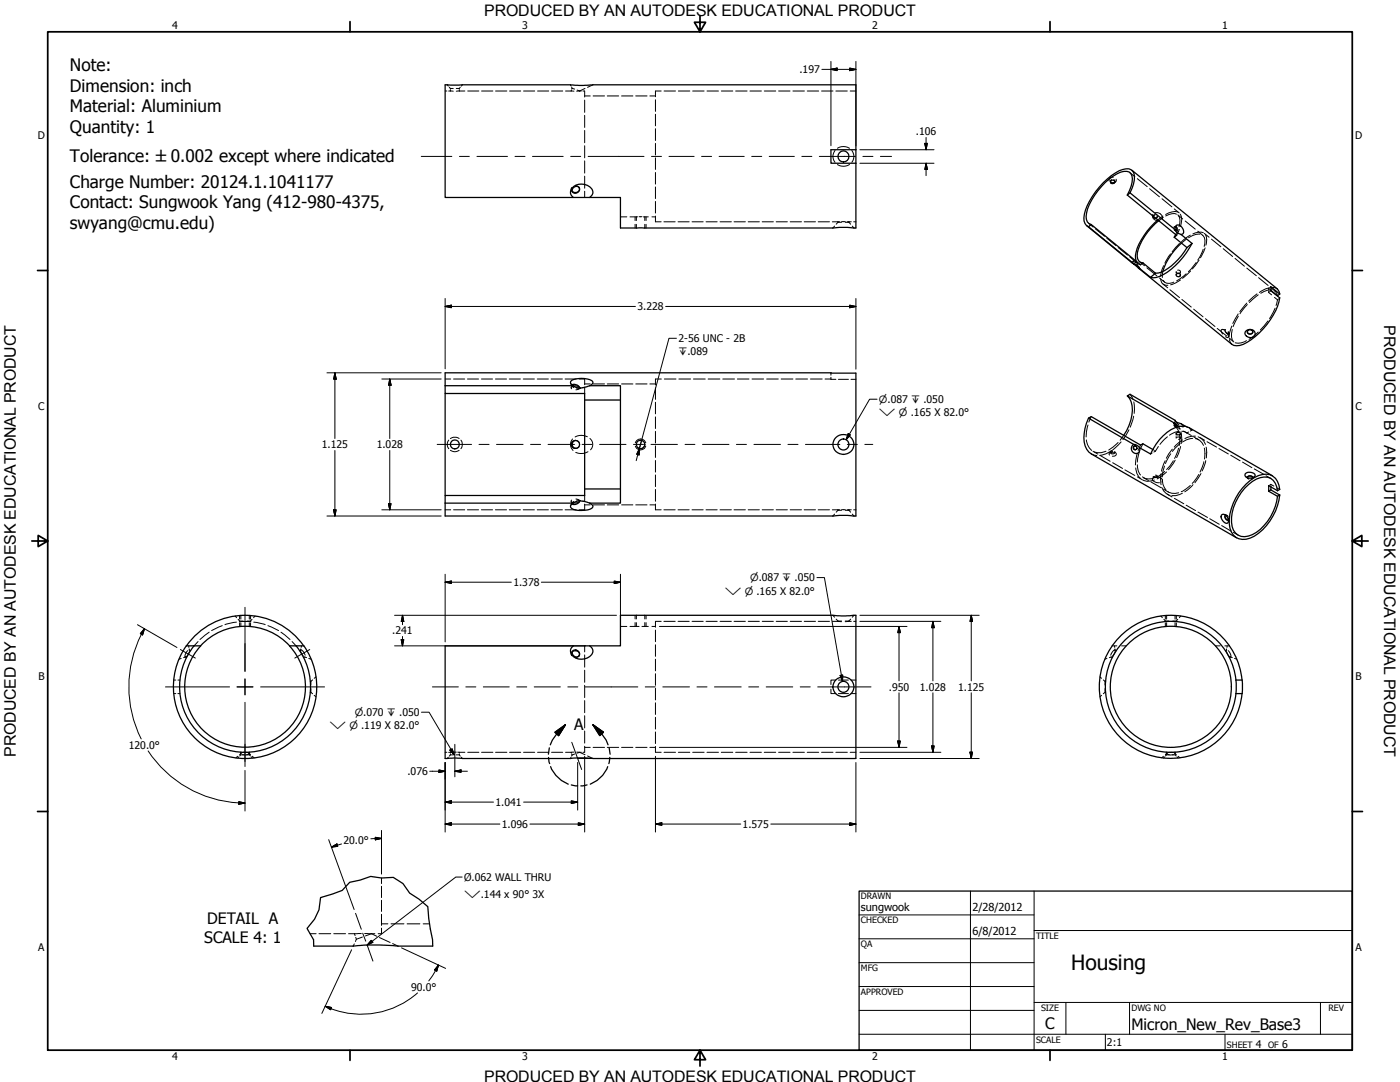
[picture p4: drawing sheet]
<svg xmlns="http://www.w3.org/2000/svg" width="559mm" height="432mm" viewBox="0 0 559 432" stroke-linecap="round" stroke-linejoin="round" font-family="sans-serif">
<!-- layer: Hidden (ANSI) -->
<g fill="none" stroke="#000" stroke-width=".51">
<path d="M341.6 59.8h-9.9v5.4h9.9M228.6 75.2a1.49 1.49 0 0 1 1.4-.8 1.49 1.49 0 0 1 1.3 .9 1.52 1.52 0 0 1-1.2 1.7 1.52 1.52 0 0 1-1.8-1.1zM228.8 78.8h-51.1v-45h50.1l3.4 .3 5.3-.3h105.1v57.2l-3.4-.3-5.7 .3h-84.9v-12.2h-12.2M228.8 78.8a2.8 2.8 0 0 1-1-2.8 2.8 2.8 0 0 1 2.1-2.1 4.8 4.8 0 0 1 6.8 2.8l-.3 1-1 1.1M228.8 78.8h6.6M231.1 74.8a1.62 1.62 0 0 1-.6 2 1.62 1.62 0 0 1-2.1-.3M443.2 72.5a1 1 0 0 0 1.8 0M450 77.9a12.3 12.3 0 0 0 1.8-7.7 2.46 2.46 0 0 0-3.2-1.8 21.2 21.2 0 0 0-11.7 9.6 13.9 13.9 0 0 0-3.3 9.6l.4 1 1.5 1M450 77.9l19.6 16-.9 .8M451 77a9.2 9.2 0 0 0 1.2-8.6 3.3 3.3 0 0 0-4-.8 28.3 28.3 0 0 0-14.9 16.2 6.2 6.2 0 0 0 .3 6.2l.9 .5M451 77l18.1 14.7M451 77l-1 .9"/>
<path d="M451.8 67.9l58 47.4 1 2M433.7 90l17.8 14.6M434.5 90.5l1-.9 19.7 16.1 1-.8M434.5 90.5l18 14.7M460.3 86.3a.79 .79 0 0 0 1 .8l-.9-.7M462.2 87.8a26.5 26.5 0 0 0-9 14.2l.3 2.3M462.5 88.1a24.8 24.8 0 0 0-8.5 12.8 2.99 2.99 0 0 0 2.2 4M468.7 94.7l5.1 4.1M469.1 91.7a1.43 1.43 0 0 1 .8-2 1.43 1.43 0 0 1 1.8 1l.6 1a1.24 1.24 0 0 1-.9 1.9M469.1 91.7a2.7 2.7 0 0 0 2.3 1.9M469.1 90.6l.4-.2a1.02 1.02 0 0 1 0 1.6l-.4-.1M469.2 90.5l.6 .9-.5 .6"/>
<path d="M469.3 93.6l-.6 1.1M471.4 93.6l4.4 3.6M471.6 97a25.6 25.6 0 0 0-7.5 11.3M473.8 98.8a24.7 24.7 0 0 1-10.4 9.8l-2.2 .4M475.8 97.2a27.3 27.3 0 0 1-14.3 13.5h-2.3M475.8 97.2l-2 1.6M451.5 104.6h.1a5.9 5.9 0 0 1 3.4 2.7zM454.3 106.9l37.4 30.5a5.4 5.4 0 0 0 6-.7 29 29 0 0 0 13.1-17.8l-3.6-2.9v-1.6l3.6 2.9M454.9 107.1l4.3 3.6M456.2 104.9l5 4.1M461.2 109l-2 1.7M470 109.1h.7"/>
<path d="M507.2 115.9l2.7 2.1 .9-.7M497.5 132a1.92 1.92 0 0 1 2.7-.3 1.92 1.92 0 0 1 .2 2.7 2.16 2.16 0 0 1-2.3 .1 2.16 2.16 0 0 1-1.1-2zM497.8 132.5a1.16 1.16 0 0 0 1.2 .8 1.16 1.16 0 0 0 1.1-.8M177.7 153.9v-5.1l163.9 .1v57l-3.4-.2-5.4 .2h-155.1v-5.1M177.7 153.9v3.1h55.7v40.7h-55.7v3.1M177.7 157v40.7M177.7 153.9h51.1M228.3 153.7a2.16 2.16 0 0 1 3 1.1v-.1a1.69 1.69 0 0 0-2.4-.6M228.8 153.9l-1-.7v-.9a7.7 7.7 0 0 1 7.6-.8l1 .6 .3 .5-.5 .9-.8 .4M228.8 153.9a6.3 6.3 0 0 0 6.6 0M233.4 159.6h14.2M235.4 153.9h12.2v46.9h-12.2"/>
<path d="M450 158a9.6 9.6 0 0 1 1.4 9.7l-1.7 4.1-1.2 1.9M229.7 175.8a1.6 1.6 0 0 0-1.4 1.6 1.6 1.6 0 0 0 1.4 1.5M333.7 174.6a4.1 4.1 0 0 1 5.7-.4 4.1 4.1 0 0 1 .5 5.6 4.1 4.1 0 0 1-5.6 .9 3.8 3.8 0 0 1-.6-6.1zM434.5 166.9l1-.7 19.7 11.4 1-.5 3.9 2.3M434.5 166.9a14.8 14.8 0 0 0-.7 12.4l1.8 1.9 58 33.4M434.5 166.9l18 10.5M452.5 177.4a1.86 1.86 0 0 0-.6 2.7 1.86 1.86 0 0 0 2.8 .2l.2-1.6M452.5 177.4l1.2 .3 1.2 1M452.9 177.9a.81 .81 0 0 0-.4 .9 .81 .81 0 0 0 .8 .7M454.9 178.7l4.3 2.5a19 19 0 0 1 11.3-11h2.9l1.3 .5 33.2 19.2M468.7 169.9l.9-.5-19.6-11.4 1-.6 18.1 10.4 .5 .7 3.7 1.7M468.7 169.9l.8 .6"/>
<path d="M468.7 169.9l1 .5M469.4 169.5l-1-.6 .7 .8M469.5 172.8a.88 .88 0 0 1 .9-.3 .88 .88 0 0 1 .7 .7 .87 .87 0 0 1-.9 .4 .87 .87 0 0 1-.7-.8zM233.4 195.1h14.2M497 189.1a2.7 2.7 0 0 1 4 .6 2.4 2.4 0 0 1-4.1-.1zM497.8 190.6a1.3 1.3 0 0 1 2.3 0 1.14 1.14 0 0 0-1.1-.7 1.14 1.14 0 0 0-1.1 .7M506.3 196l3.6 2.1M507.2 195.5l3.6 2M507.2 195.5l-.9 .5M507.3 194.4l-.1 1.1M509.9 195.8a5.3 5.3 0 0 0-2.8-4.9 5.3 5.3 0 0 0-5.6 .3 19.4 19.4 0 0 0-9.7 19 5.2 5.2 0 0 0 8.1 3.2 20.1 20.1 0 0 0 10-15.3M509.9 195.8l-3.6-2v2.2"/>
<path d="M509.9 195.8l.9-.5a5.9 5.9 0 0 0-8.5-5.5 21.1 21.1 0 0 0-11.4 21 5.5 5.5 0 0 0 8.1 4 21.9 21.9 0 0 0 11.8-17.3M510.8 197.5l-.9 .6M177.7 200.8h51.1M228.8 200.8l-1 .8v.8a4.6 4.6 0 0 0 4.4 1.3l1.1-.1a4 4 0 0 0 3.3-1.2l-.2-.9-1-.7M228.8 200.8a6.3 6.3 0 0 1 6.6 0M228.9 200.7a2.05 2.05 0 0 0 2.4-.7v-.1a2.08 2.08 0 0 1-3 1.1M487.5 205.6a1.79 1.79 0 0 1 2.7 1.6l.1 .8-.3 .8a2.58 2.58 0 0 1-2.5-3.2zM489.1 205.6a1.33 1.33 0 0 0 1.1 1.9 1.14 1.14 0 0 1-1.1-.6 1.14 1.14 0 0 1 .2-1.3M74.4 257.8a28.5 28.5 0 0 1 46.8 0M77.5 257.7a26.1 26.1 0 0 0 2.5 35.5 26.1 26.1 0 0 0 35.6 0 26.1 26.1 0 0 0 2.6-35.5M80.1 257.8a24.1 24.1 0 0 0 .9 33.6 24.1 24.1 0 0 0 33.6 0 24.1 24.1 0 0 0 .9-33.6M115.6 257.7h5.6"/>
<path d="M115.6 257.7a24.2 24.2 0 0 0-35.5 0h-5.7a28.6 28.6 0 0 0 23.4 45 28.6 28.6 0 0 0 23.5-45M177.7 257.7h69.9v-12.1h85.2l3.1 .2 5.7-.2v57.1h-104.9l-3-.2-6 .2h-50zM228.6 259.8a1.57 1.57 0 0 1 2.2 0 1.57 1.57 0 0 1 0 2.2 1.66 1.66 0 0 1-1.9-.3 1.66 1.66 0 0 1-.3-1.9zM228.8 257.7a2.8 2.8 0 0 0-1 2.9 2.8 2.8 0 0 0 2.1 2.1 4.8 4.8 0 0 0 6.8-2.9l-.5-1.4-.8-.7M228.4 260.1a1.62 1.62 0 0 1 2.1-.3 1.62 1.62 0 0 1 .6 1.9M333.7 271.3a4.1 4.1 0 0 1 5.7-.4 4.1 4.1 0 0 1 .5 5.7 4.1 4.1 0 0 1-5.6 .8 3.9 3.9 0 0 1-.6-6.1zM493.3 271.4h2.4a28.5 28.5 0 0 0-43.4-21.6 28.5 28.5 0 0 0 0 48.6 28.5 28.5 0 0 0 43.4-21.6h-2.4M495.8 271.4v5.4M125.2 377.6h15.8a90.4 90.4 0 0 1 17.9 0h13.8"/>
<circle cx="336.7" cy="62.5" r="2.19"/>
<circle cx="444.2" cy="72.6" r=".83"/>
<circle cx="470.3" cy="109.8" r=".78"/>
<circle cx="499" cy="132.4" r=".97"/>
<circle cx="181.6" cy="177.4" r="1.78"/>
<circle cx="229.7" cy="177.4" r="1.65"/>
<circle cx="255.7" cy="177.4" r="1.71"/>
<circle cx="336.6" cy="177.4" r="2.19"/>
<circle cx="453.1" cy="178.7" r=".76"/>
<circle cx="336.6" cy="274.1" r="2.19"/>
<circle cx="467.3" cy="274.1" r="24.2"/>
<circle cx="467.3" cy="274.1" r="26.1"/>
</g>
<!-- layer: Visible (ANSI) -->
<g fill="none" stroke="#000" stroke-width=".4">
<path d="M177.7 36.3h.7M178.5 33.8l.4 .6M179.1 36.3h.7M179.3 34.8l.5 .5M179.8 36.3l1.1 .1M179.8 35.3v.3M179.8 35.9v.4M179.8 35.3h1.1M182.1 35.3h1.2M183.3 36.3l-1.2 .1M183.3 35.3v.3M183.3 35.9v.4"/>
<path d="M183.3 36.3h2.2M183.7 34.8l-.4 .5M184.5 33.8l-.4 .6M186.7 36.3h4.4M192.2 36.3h4.5M197.8 36.3h4.5M203.4 36.3h4.4M209 36.3h4.4M214.6 36.3h4.4M220.2 36.3h4.4M225.7 36.3h2.3M227.7 33.8l.2 .5"/>
<path d="M228 36.3l1.1 .1M228.1 35.9l-.1 .4M228.2 34.7l.1 .5M228.3 35.2l1.1 .4M228.3 35.2l-.1 .4M230.4 35.9l.9 .4M231.3 36.3l-1.1 .1M231.3 36.3h.7M232.7 36.3h.7v2.4M233.4 39.9v4.9M233.4 38.3h2.2M233.5 35.3l-2.2 1"/>
<path d="M236.7 33.8l-2.2 1.1M236.7 38.3h4.6M242.4 38.3h4.6M248.1 38.3h4.5M253.7 38.3h4.6M259.4 38.3h2.2M261.6 39.8v4.6M263.9 36.3h-2.3v2.3M265 36.3h4.6M270.8 36.3h4.5M276.5 36.3h4.6M282.2 36.3h4.6"/>
<path d="M287.9 36.3h4.6M293.6 36.3h4.6M299.3 36.3h4.6M305.1 36.3h4.5M310.8 36.3h4.5M316.5 36.3h4.6M322.2 36.3h4.6M327.9 36.3h4.6M333.6 36.3h4.6M339.3 36.3h2.3M233.4 46v4.9M233.4 52.1v4.9"/>
<path d="M233.4 58.2v4.8M261.6 45.6v4.6M261.6 51.4v4.7M261.6 57.2v4.6M334.3 59.2a4.5 4.5 0 0 1 4.8 0M228.2 74.9l-.2 1 .4 .6M228.2 76.2l.1 .1M228.4 76.5l.1 .2M229.6 74.1l1.5 .6M233.4 64.2v4.9M233.4 70.3v4.8M233.4 76.3v2.5"/>
<path d="M261.6 63v4.6M261.6 68.8v4.7M261.6 74.6v4.6M333.3 60.1a3.5 3.5 0 0 0 0 4.7M334.3 65.7a4.5 4.5 0 0 0 4.8 0M340 60.1a3.5 3.5 0 0 1 0 4.7M443.2 72.3v.3M443.7 71.7l-.5 .8M444.4 70.7a1.24 1.24 0 0 0-1.3 .3 1.24 1.24 0 0 0-.4 1.3M444.6 71.7l.4 .8M445 72.3v.3M445.5 71.5a1.22 1.22 0 0 1-.4 1.3 1.22 1.22 0 0 1-1.2 .2"/>
<path d="M451 68.9l1.9 1.6M454 71.3l3.9 3.2M458.9 75.3l3.9 3.2M463.8 79.3l3.9 3.3M247.6 86.6h2.6M251.5 86.6h2.5M254 86.6h.5M254 86.6v1.4M254 89.5v1.5M255.1 86.5h1.1M256.8 86.6h.6M257.4 86.6v1.4"/>
<path d="M257.4 89.5v1.5M257.4 86.6h1.4M260.2 86.6h1.4M261.6 80.4v4.6M261.6 86.2v2.3h2.3M265 88.5h4.5M270.6 88.5h4.5M276.2 88.5h4.5M281.8 88.5h4.5M287.4 88.5h4.5M293 88.5h4.5M298.6 88.5h4.5"/>
<path d="M304.2 88.5h4.5M309.8 88.5h4.5M315.4 88.5h4.5M321 88.5h4.5M326.6 88.5h4.5M332.2 88.5h2.3M333.1 90.2l-.7 .8M334.5 88.5h.7M334.5 88.5v.2M334.5 88.7h1.4M334.5 88.7l-.7 .8M335.9 88.5h1.5"/>
<path d="M337.4 88.7h1.4M338.1 88.5h.7M338.8 88.5v.2M338.8 88.7l.7 .8M338.8 88.5h1M340.2 90.2l.7 .8M340.7 88.5h.9M434.5 89.1l1.8 1.5M437.2 91.3l3.7 3M441.8 95.1l3.7 2.9M446.3 98.8l3.7 3M460.2 85.5a1.9 1.9 0 0 0 2 2.6h.7"/>
<path d="M460.6 85.9l-.2 .2M461 85.8l-.7 .5M461.1 84.9a2.14 2.14 0 0 1 2.2 .4 2.14 2.14 0 0 1 .6 2.2M461.1 85.7l-.6 .2-.1 .5M461.8 86.1l.1 .6-.3 .3M461.9 86.3l-.1 .6-.5 .2h.2M464.2 86.2l-2 1.6M464.3 86.7l-1.8 1.4M468.6 91.6l.7 .4M468.7 83.4l2 1.6M468.9 91.5l.1 .3M468.9 90.4h.2"/>
<path d="M469 90.7l-.1 .3M469.2 90.5l-.7 .3M469.2 92.1l.1 .1M469.3 90.3v.1M469.6 85.5a5.1 5.1 0 0 0-4.3 .7M470.1 85.7l2 1.7M470.2 84.6a5 5 0 0 0-4.9 1M470.2 91.6l-.9 2M470.4 86.2a4.7 4.7 0 0 1 .2 4.3M470.7 91.6l-1.1 2.3M470.8 97.2l-2.9 3.3M471.1 85.5a5.3 5.3 0 0 1 .1 4.9"/>
<path d="M473.1 88.2l4 3.2M473.5 95.5l-1.9 1.5M475.1 93.9l-3.5 2.6M478.1 92.3l2 1.6M478.9 93.5a6.4 6.4 0 0 0-4.5 1.4M480 93.9a3.4 3.4 0 0 1 .6 4.5M480.3 99.5l-2.2 4.3M480.3 92.9a5 5 0 0 0-4.2 .4M480.7 93.2l1.9 1.5M481 98.9l-1.8 4M481.1 93.6a5.7 5.7 0 0 1 .2 4.3M483.6 95.4l3.7 3.1"/>
<path d="M488.3 99.3l3.7 3.1M450.9 102.5l1.9 1.5M451.8 104.5l-.3 .1M452.3 104.3l1.5 .5-.5-.2M452.3 104.1l-.1 .2M452.3 104.3l-.2 .1M452.4 103.8v.1M452.8 104.1l1 .7-.8-.7 .4 .4M453.5 104.3l.4 .6M454.2 105.2l-.4-.4 .4 .9M454.5 105.4l.7 .3M454.6 106.5l.4 .8"/>
<path d="M454.8 104.4l2 1.6M457.8 106.9l4 3.2M462.8 110.9l2 1.7M463.3 111.3a2.4 2.4 0 0 0 2.9 2.6M464.1 108.3l-.2 2.4M464.2 113.3l1.9 1.6M464.2 111.9a2.94 2.94 0 0 0 4.3 .7M464.4 106l-1.2 4.2M467 115.6l3.8 3.1M467.2 101.3l-2.3 3.7M469.5 108.9v-.4l.5 .6M469.5 109.3v.4"/>
<path d="M470 107.8l.9 .1 .3 .5M471 108.8l-.3 .3M471.2 111.8l-4 1.9M471.2 108.5v.4M471.2 109.3v.4M471.7 119.5l3.8 3.1M473.5 109.3l-3.9 2.8M475.2 108.1l-3.2 3M477.5 104.8l-3.2 3.7M478.6 103.8l-2.7 3.5M493 103.1l3.7 3.1M497.6 107l3.9 3"/>
<path d="M501.7 117.3l-3.3 2.9M502.2 117.7l-3.5 3M502.3 110.8l3.9 3.1M506.3 115.2l.4 .2M506.3 115.2l.1 .5M506.3 116.7l1.3 1M506.4 116.2l-.1 .5M506.6 114.8l-1.5 .5-2.4 1.4M506.7 114.9l-.4 .3M506.7 116.5l-.4 .2M507 115.6l.2 .3M507.1 114.7l1.9 1.5"/>
<path d="M507.2 114.4l-.3 .3M507.2 116l-.3 .3M507.7 115.8a6.1 6.1 0 0 0-4.5 1.2M507.7 114.7l2.1 .6M508.7 118.7l1.2 .9M508.8 116.1l.8 .9 .3 1M509.9 119.6l-.6 2.3M510.2 119.4l-.3 .2M510.8 118.9l-.3 .2M476.4 123.4l3.8 3M481.1 127.2l3.8 3.1M485.8 131.1l3.8 3"/>
<path d="M488 131.4l.4 .1M488.6 131.7l-1.1-.1v.9l.6 .8M488.8 131.5l.3 .1M488.9 131.6h.1a1.59 1.59 0 0 0 1.5 1.6l-.2-.8v.9a1.61 1.61 0 0 1-1.4-1.6M489.8 132.8l.4 1v.9l-1.1-.3M490.3 134v.4M490.4 133.3h-.1M490.4 133.2v.3M490.6 134.9l1.8 1.6M490.7 135.5l.3 1.2 .7 .7M491.7 130.1l-.9 2.7-.2 1.6M491.9 131.5a6 6 0 0 0 .2 4.5"/>
<path d="M494.2 125.3l-2.1 3.8M494.3 126.2l-2.1 4.2M497.5 136a5.7 5.7 0 0 1-4.5 .8M497.6 121l-2.7 3.4M497.8 132.4v.1M497.8 121.5l-2.9 3.7M498.2 131.8l-.4 .7M499 131.6l.9 .4M500 132.2l.1 .3M500.1 132.4v.1M502.2 132.5l-3.7 2.9M506.1 128.1l-3.1 3.6"/>
<path d="M509 123l-2.3 4.1M177.7 151.3h2.2M181 151.3h4.5M186.6 151.3h4.4M192.2 151.3h4.4M197.7 151.3h4.5M203.3 151.3h4.4M208.9 151.3h4.4M214.4 151.3h4.5M220 151.3h4.5M225.6 151.3h4.4M227.8 153.1l.2 .4"/>
<path d="M228.1 154.3l-.1 .3M228.2 154l.1-.3 .7 1M228.2 153.8l.3 .3M228.9 154.1l-.9 .4 .2 .6M230.2 155.1h.9l.2-.3-.3 .5-1.1 .3M231.1 151.3h2.3v2.2M231.8 154.9l-.9 .3M233.4 154.7v2.3M233.4 153.2h2.2M233.4 154.6l-.8 .1M236.7 153.2h4.6M242.4 153.2h4.6"/>
<path d="M248.1 153.2h4.5M253.7 153.2h4.6M259.4 153.2h2.2M261.6 154.7v4.7M264 151.3h-2.4v2.3M265.2 151.3h4.6M271 151.3h4.7M276.8 151.3h4.7M282.6 151.3h4.7M288.5 151.3h4.7M294.3 151.3h4.7M300.2 151.3h4.6"/>
<path d="M306 151.3h4.6M311.8 151.3h4.7M317.6 151.3h4.7M323.5 151.3h4.7M329.3 151.3h2.4M331.7 150.6v.8h1.9M331.7 148.9v.8M334.6 151.4h4M339.7 151.4h1.9M451 157.4l1.2 1.9M179.1 175.6a2.63 2.63 0 0 0 0 3.5M179.8 179.7a2.95 2.95 0 0 0 3.5 0"/>
<path d="M179.8 175a3.3 3.3 0 0 1 3.5 0M184 175.6a2.86 2.86 0 0 1 0 3.5M228.5 175.2a3.3 3.3 0 0 0 .2 4.6M229.6 175.8l.8 .1 .7 .7M229.8 175.8h.1M229.8 178.9h.1M231.1 178.2l-.7 .6-.8 .1M234.4 174.3a5.3 5.3 0 0 0-4.8 .1M235.5 175a3 3 0 0 1 .2 4.5M261.6 160.5v4.7M261.6 166.4v4.6M261.6 172.1v4.7"/>
<path d="M261.6 177.9v4.7M433.6 175.6a6.1 6.1 0 0 0 2.1 4.2M434.3 169.6l-.8 4.8M435.5 166.2l-.9 2.3M444.1 179.7l-.8 .3a.89 .89 0 0 0 .6 .8 .89 .89 0 0 0 1-.3M446.3 176.6l-3.8 3M447.5 176.3l-3.3 3.2M448.5 173.7l-1.4 2M450.6 171.5l-2.4 4M452.5 166.1l-1.4 4.4M452.6 160.4l.1 4.6M452.8 177.9h.2"/>
<path d="M452.9 177.9l.6 .1M453.5 179.4l-.2 .1M453.7 179.1l-.1 .2M453.8 178.4l-.1 .6M455.2 177.6l-.9 2.2M456.2 177.1l-1 2M460.1 179.4l.4 .2M460.8 179.8l.4 .2M462.3 178.2l-1.1 1.8M466 174.3l-3 3.1M467.9 179.3l-2.4 3.6M468.6 168.8l-.2 .1"/>
<path d="M468.9 168.3l-.1 .4M469 168.8l.8 1.1-.4-.6M469 167.8v.3M469.1 167.8l1.5 1.7M469.1 169.7l.2 .2M469.4 169.5h.1M469.5 170.5l1 1.9M469.5 173v.7M469.5 174.2v.7M469.6 174.6a.88 .88 0 0 1 .9-.2 .88 .88 0 0 1 .6 .7l-.7 .2M469.6 169.7v.3M469.6 169.4l1.4 1.9"/>
<path d="M469.7 170.4l1.3 .8M469.8 169.9h.1M469.8 169.9l.8 .2M470.4 178.9l-1.6 4M470.7 172.1a7.3 7.3 0 0 0-3.9 1.6M470.8 173.5l.1 2.9-.2 1.4M471 177l-3.1 3.1M471.2 173v.7M471.2 174.2v.7M471.2 178.2l-1.6 4.4M471.4 172.3l.3 2.7-.2 2M471.4 170.2l.7 .1"/>
<path d="M471.4 169.1l1 1-.1 .3-.7-.2M471.7 172.1l2.1 .7M472 175.6l-3.3 2.8M472.4 172l1.4 .8M473.3 170.2l.8 .4M473.5 172.7l2 1.1M474.4 172.4l-.6 .4M474.7 170.7l.3 .3M474.9 171.1l.9 .5M475.4 171.3l.4 .3M475.8 171.6l-.7 .4M476.1 174.9l-2.5 .6-1.7 .9"/>
<path d="M476.5 174.4l2 1.1M477.1 174.1a7.8 7.8 0 0 0-4.2 .9M477.1 175.1a4.2 4.2 0 0 1 3.3 2.6M478.2 174.3a4.8 4.8 0 0 1 2.9 3.1M479 174.6l1.8 1.1M480.7 178.8l.2 2.2-.1 2.2M481.4 178.4l.2 2.2-.1 2.2M481.8 176.3l3.8 2.1M486.5 179l3.8 2.2M228.2 199.6l-.2 .7 .9 .4M229.9 199.1l.8 .2 .6 .6-1.1-.3M230.9 199.6l.9 .2"/>
<path d="M232.6 200l.8 .2M233.4 197.7v2.3M234.7 180.3a5.5 5.5 0 0 1-4.9 .2M261.6 183.8v4.6M261.6 189.5v4.7M261.6 195.3v4.7M435.6 181.2l2.2 .6M436.2 180.1l2 1.1M439.2 181.8l3.9 2.3M441.5 180.1a6 6 0 0 1-4.7 .2M443.1 180.6l-.2 .1M443.2 180.1l-1.7 1-2.6 .6"/>
<path d="M443.2 180.2v.1M443.4 180.3l-.2 .4M444.1 180.1l-.8 .3-.1 .3a1.15 1.15 0 0 0 1.7 .2M444.1 184.7l4 2.2M444.2 180.4l-.1-.1a1.05 1.05 0 0 0-1.3 1.2v.1M444.8 180.3l.1 .2M445 180.2v.1M445 180.5v.2M445.1 180.6l.2 .1M445.4 180.8l.2 .4a1.17 1.17 0 0 1-1.6 .9M449 187.5l3.9 2.2M453.3 186.8a5.6 5.6 0 0 0 1.9 4.1"/>
<path d="M454 185.5a5.8 5.8 0 0 0 1.2 4M454 180.9l-.8 4.6M454 190.3l1.9 1.2M454.9 180.1l-.9 4.3M456 190.3a4.5 4.5 0 0 0 4.2 .6M456.2 191.6a5 5 0 0 0 4.6 0M456.4 190.6l2 1.2M459.4 192.3l4 2.3M459.9 180.8l-.7 .4M460.2 190.8l-.1 .2M460.3 190.8l-.3 .3a2.31 2.31 0 0 0 2.8 1.6M460.3 190.1v.1"/>
<path d="M460.4 190.5l-.1 .1M461.2 190.1l-.8 .4 1.4-.1M461.2 189.6l.6 .3a.76 .76 0 0 1-.5 .7 .76 .76 0 0 1-.9-.4M461.2 180l-.6 .4M461.3 190.4a1.83 1.83 0 0 1 2.6 1.9h-.2M461.9 190.1l.4 .1M462 190v.1M462.7 190.4l.4 .2M463.4 189.1v4.3M463.7 194.5a4.7 4.7 0 0 0 3 3M463.9 191.4a6.1 6.1 0 0 0 1.5 4.1M464.4 195.2l2 1.2"/>
<path d="M464.8 186l-.9 4.3M464.9 188.2l-2.3 1.7-1.3 .7M465.1 183.9l-1.5 4.1M465.6 188.3l-3.8 2.8M465.9 197.2l1.9 1.1M466.2 196.2a4.8 4.8 0 0 0 4.3 .5M467.3 181.1l-2.1 3.9M468.3 183.9l-2.7 3.5M468.8 198.9l3.7 2.1M469.1 183.6l-2.7 3.9M471.9 196.8a6.4 6.4 0 0 1-4.2 1M475.1 193.7l-3.6 2.5"/>
<path d="M476.2 193.4l-3.3 2.9M478.5 189.4l-2.6 3.5M479.4 189l-2.5 3.7M480.5 184.3l-1.5 4.1M481.3 183.8l-1.5 4.2M491.2 181.7l3.8 2.2M495.9 184.4l3.8 2.2M497.4 190.4l.2 .2M497.8 190.5l.7 .7M497.8 190.8l.3 .1M497.9 190.6l.6 .5M500.1 190.6l-.7 .5"/>
<path d="M500.1 190.5v.1M500.1 190.7l-.3 .2M500.6 190.3l-.3 .2M500.6 187.1l3.8 2.2M505.3 189.9l1.9 1M506.7 193.7l-.4 .1M507.2 193.3l1.2 .7M507.2 193.3v.4M507.2 193.3l-.3 .2M507.3 194v.4M509.6 194.7l1.2 .6M177.7 203.5h2.2"/>
<path d="M181 203.5h4.5M186.6 203.5h4.4M192.2 203.5h4.4M197.7 203.5h4.5M203.3 203.5h4.4M208.9 203.5h4.4M214.4 203.5h4.5M220 203.5h4.5M225.6 203.5h4.4M228 200.2l.1 .3M228 201.3l-.2 .3M228.5 200.6l-.3 .4"/>
<path d="M229 200.1l-.7 .9-.1-.2M233.4 201.2v2.3h-2.3M233.4 201.5h2.2M236.7 201.5h4.6M242.4 201.5h4.6M248.1 201.5h4.5M253.7 201.5h4.6M259.4 201.5h2.2M261.6 201.2v2.3h2.3M265 203.5h4.5M270.6 203.5h4.5M276.2 203.5h4.5"/>
<path d="M281.8 203.5h4.5M287.4 203.5h4.5M293 203.5h4.5M298.6 203.5h4.5M304.2 203.5h4.5M309.8 203.5h4.5M315.4 203.5h4.5M321 203.5h4.5M326.6 203.5h4.5M332.2 203.5h2.3M333.1 205.2l-.7 .7M334.5 203.5h.7"/>
<path d="M334.5 203.6h1.4M334.5 203.6l-.7 .8M334.5 203.5v.1M335.9 203.4h1.5M337.4 203.6h1.4M338.1 203.5h.7M338.8 203.5h1M338.8 203.6l.7 .8M338.8 203.5v.1M340.2 205.2l.7 .7M340.7 203.5h.9M473.5 201.6l3.7 2.2"/>
<path d="M478.2 204.3l3.8 2.2M482.9 207l3.8 2.2M487.6 209.7l3.8 2.3M488.8 205.3l.2 .1M490 206l-.9-.4 .7 .1 .4 .5M490.2 207.5v.1M490.3 206.7v.8M490.3 207.8v.4M490.4 207.1v.4M490.5 206.9l-.3 .6M492.3 212.5l1.9 1.1M74.9 259.7l-.7 1-.3 1.4"/>
<path d="M75.3 257.7l.1 .7M75.5 259.4l.2 .1M75.5 259l.1 .6M75.9 259.6l.2 .1M79.1 256l-1.6 1.7M83.5 252.3l-3.7 2.9M88.7 249.7l-4.2 2M93.9 245.8l.5 .7M94.4 248.3l-4.6 1M95.1 247.1l.5 .7M95.5 248.2h4.6M95.6 247.8h1.5"/>
<path d="M95.6 247.8v.3M96.1 245.6v1.5M96.1 248.5v1.5M98.6 247.8h1.4M99.5 245.6v1.5M99.5 248.5v1.5M100 247.8v.3M100.6 247.1l-.6 .7M101.3 248.3l4.6 1M101.8 245.8l-.6 .7M106.9 249.7l4.3 2M112.1 252.3l3.7 2.9"/>
<path d="M116.6 256l1.6 1.7M119.8 259.6l-.2 .1M120.1 259.4a2.4 2.4 0 0 1 1.7 2.1M120.1 259.4l.2 1.5 .8 1M120.1 259.4l-.1 .1M120.1 259l-.1 .6M120.3 257.7l-.1 .7M228.5 259.8l-.1 .2M233.4 257.7v2.5M247.6 250h2.6M251.5 250h2.5M254 250h1.1"/>
<path d="M254 245.6v1.4M254 248.5v1.5M256.2 250h1.2M257.4 245.6v1.4M257.4 248.5v1.5M257.4 250h1.4M260.2 250h1.4M261.6 251.5v4.6M261.6 257.3v4.6M263.9 248h-2.3v2.3M265 248h4.5M270.6 248h4.5"/>
<path d="M276.2 248h4.5M281.8 248h4.5M287.4 248h4.5M293 248h4.5M298.6 248h4.5M304.2 248h4.5M309.8 248h4.5M315.4 248h4.5M321 248h4.5M326.6 248h4.5M332.2 248h2.3M332.4 245.6l.7 .7"/>
<path d="M333.8 247.1l.7 .7M334.5 248l1.4 .1M334.5 247.8v.2M334.5 247.8h1.4M337.4 247.8h1.4M338.8 248l-1.4 .1M338.8 247.8v.2M338.8 248h1M339.5 247.1l-.7 .7M340.7 248h.9M340.9 245.6l-.7 .7M443.9 257.7h1.9"/>
<path d="M444.8 257.7l.1 .7M445 259.4l-.7 .4-.9 1.7M445 259.4a2.26 2.26 0 0 1-.9 2.5M445 259.4l.2 .1M445 259l.1 .6M445.4 259.6l.2 .1M447.7 257.7h1.9M463.4 245.8l.5 .7M464.6 247.1l.5 .7M465.1 247.8h1.5M465.1 247.8v.3M465.6 245.6v1.5"/>
<path d="M465.6 248.5v1.5M468.1 247.8h1.4M469 245.6v1.5M469 248.5v1.5M469.5 247.8v.3M470.1 247.1l-.6 .7M471.3 245.8l-.6 .7M485.1 257.7h1.9M488.9 257.7h1.8M489.3 259.6l-.2 .1M489.6 259.4l-.1 .1M489.6 259l-.1 .6"/>
<path d="M489.8 257.7l-.1 .7M490.2 259.7l.8 1 .2 1.4M69.3 276.8h.9M69.3 271.4h.9M71 276.8h.8M71 271.4h.8M72.3 262.8l-.9 .3M73.9 262.1l.2 .2-.8 .1M74.3 262.4h.1M75.6 260l-.2 .5a1.85 1.85 0 0 1-1.5 1.6M121.3 262.4h-.1M121.5 262.2l.9 .2"/>
<path d="M121.7 262.1l-.2 .2M123.3 262.8l.9 .3M123.8 271.9h.1M123.8 276.3h.1M124 271.9h.1M124 276.3h.1M124.1 271.9v1.5M124.1 274.8v1.5M124.1 276.3l.7 .6M124.8 271.3l-.7 .6M125.4 277.5l.7 .6M126.1 270.1l-.7 .6"/>
<path d="M228.3 260.2l-.1 .1M228.4 260.1l-.4 .5 .2 1.1M231.1 261.7l-.5 .5-1 .2M233.4 261.4v4.9M233.4 267.5v4.8M233.4 273.5v4.9M233.4 279.6v4.8M261.6 263.1v4.6M261.6 268.9v4.6M261.6 274.7v4.6M331.7 275v1.8h1.9M333.6 271.4h-1.9v1.8"/>
<path d="M334.6 276.8h4M334.6 271.4h4M339.7 276.8h1.9M339.7 271.4h1.9M439 270.1l.7 .6M439.7 277.5l-.7 .6M440.4 271.3l.7 .6M441.1 271.9h.2M441.1 276.3h.2M441.1 271.9v1.5M441.1 274.8v1.5M441.1 276.3l-.7 .6"/>
<path d="M441.8 262.8l-.9 .3M443.4 262.1l.2 .2-.8 .1M443.8 262.4h.1M489.5 260l.2 .5a1.85 1.85 0 0 0 1.5 1.6M490.9 262.4h-.2M491 262.2l.9 .2M491.2 262.1l-.2 .2M492.8 262.8l.9 .3M233.4 297.8v2.4h-.7M233.4 285.6v4.9M233.4 291.7v4.8M233.4 298.3h2.2"/>
<path d="M236.7 298.3h4.6M242.4 298.3h4.6M248.1 298.3h4.5M253.7 298.3h4.6M259.4 298.3h2.2M261.6 280.5v4.6M261.6 286.3v4.7M261.6 292.1v4.6M261.6 297.9v2.3h2.3M94.9 301.8l-.7 .7M95.3 302.1l-.4 .4M96 301.2h1.2"/>
<path d="M96 301.2l-.3 .5M96 300.2v.3M96 300.9v.3M96.2 300.2v.2M96.2 300.5v.2M96.3 300.5l-.7 .7M96.8 300.4l.4-.2a2.27 2.27 0 0 1 2.2 .5M98.4 301.2h1.2M99.3 300.5l.7 .7M99.4 300.7a2.52 2.52 0 0 1-2.6 .5M99.4 300.2v.2M99.4 300.5v.2"/>
<path d="M99.6 301.2l.3 .5M99.6 300.2v.3M99.6 300.9v.3M100.3 302.1l.4 .4M100.7 301.8l.8 .7M177.7 300.2h.7M178.9 302.2l-.4 .5M179.1 300.2h.7M179.8 301.2h1.1M179.8 301.2l-.5 .6M179.8 300.2v.3M179.8 300.9v.3"/>
<path d="M180.3 300.2h-.5M180.9 300.2h1.2M182.1 301.2h1.2M182.7 300.2h.6M183.3 301.2l.4 .6M183.3 300.2v.3M183.3 300.9v.3M183.3 300.2h2.2M184.1 302.2l.4 .5M186.7 300.2h4.4M192.2 300.2h4.5M197.8 300.2h4.5"/>
<path d="M203.4 300.2h4.4M209 300.2h4.4M214.6 300.2h4.4M220.2 300.2h4.4M225.7 300.2h2.3M227.9 302.2l-.2 .5M228 300.2l.1 .3M228.2 300.9l.1 .4M228.3 301.3l-.1 .5M229.1 300.2h-1.1M229.4 300.9l-1.1 .4M230.2 300.2h1.1"/>
<path d="M231.3 300.2h.7M231.3 300.2l-.9 .3M231.3 300.2l2.2 1M234.5 301.7l2.2 1M265 300.2h4.6M270.8 300.2h4.5M276.5 300.2h4.6M282.2 300.2h4.6M287.9 300.2h4.6M293.6 300.2h4.6M299.3 300.2h4.6M305.1 300.2h4.5"/>
<path d="M310.8 300.2h4.5M316.5 300.2h4.6M322.2 300.2h4.6M327.9 300.2h4.6M333.6 300.2h4.6M339.3 300.2h2.3M464.4 301.8l-.7 .7M464.8 302.1l-.4 .4M465.5 301.2h1.2M465.5 301.2l-.3 .5M465.5 300.2v.3M465.5 300.9v.3"/>
<path d="M465.7 300.7l1.4 .6 1.3-.1M465.7 300.2v.2M465.7 300.5v.2M465.8 300.5l-.7 .7M467.9 301.2h1.2M468.4 300.4l-2-.1-.7 .4M468.8 300.5l.7 .7M468.9 300.2v.2M468.9 300.5v.2M469.1 301.2l.4 .5M469.1 300.2v.3M469.1 300.9v.3"/>
<path d="M469.8 302.1l.4 .4M470.3 301.8l.7 .7M152.3 350.4v2.2M152.3 353.7v4.5M152.3 359.3v4.4M123.8 372.6h2.4M127.3 372.6h4.7M133.2 372.6h4.7M139.1 372.6h2.4M141.4 376.7l-.4 .9M141.5 372.6l.2 .8M142 374.1l.2 .7"/>
<path d="M142.2 374.8l-.3 .9M144.2 372.6h-2.7M144.7 374l-2.5 .8M145.5 372.6h2.8M148.3 372.6l-2.4 .9M148.3 372.6l2.1 1M148.3 372.6h1.3M151.4 374.1l4.3 2M152.3 364.9v4.4M152.3 370.4v2.2h-1.4M152.3 368.7h2.5M156.1 368.7h5.1"/>
<path d="M156.7 376.6l2.2 1M162.5 368.7h5.1M168.9 368.7h2.5"/>
</g>
<!-- layer: Visible Narrow (ANSI) -->
<g fill="none" stroke="#000" stroke-width=".4">
<path d="M253.5 86.6v1.4M253.5 89.5v1.5M257.9 86.6v1.4M257.9 89.5v1.5M253.6 176.7a2.16 2.16 0 0 1 2.1-1.5 2.16 2.16 0 0 1 2 1.5M253.6 178.1a2.16 2.16 0 0 0 2.1 1.5 2.16 2.16 0 0 0 2-1.5M95.6 245.6v1.5M95.6 248.6v1.5M100 245.6v1.5M100 248.6v1.5M253.5 245.6v1.4M253.5 248.5v1.5"/>
<path d="M257.9 245.6v1.4M257.9 248.5v1.5M465.1 245.6v1.5M465.1 248.6v1.5M469.5 245.6v1.5M469.5 248.6v1.5"/>
</g>
<!-- layer: Visible (ANSI) -->
<g fill="#000">
<circle cx="231.3" cy="36.3" r=".19"/>
<circle cx="461.8" cy="86.8" r=".19"/>
<circle cx="469.3" cy="92" r=".19"/>
<circle cx="453.8" cy="104.8" r=".19"/>
<circle cx="231.3" cy="154.9" r=".19"/>
<circle cx="453.7" cy="179" r=".19"/>
<circle cx="453.7" cy="179.1" r=".19"/>
<circle cx="469.8" cy="170" r=".19"/>
<circle cx="231.3" cy="199.8" r=".19"/>
<circle cx="461.7" cy="190.4" r=".19"/>
<circle cx="490.3" cy="207.5" r=".19"/>
<circle cx="231.3" cy="300.2" r=".19"/>
<circle cx="148.3" cy="372.6" r=".19"/>
</g>
<!-- layer: Symbol (ANSI) -->
<path d="M125.2 377.6v-2.6l-2.6-4.5 2.9-3.7 1.8-3.7 .7-4.9 8.6-2.9 3-3.2 4.2-.9 4.2-1.4 4.3 .6 4.7-.3 3.8 2.5 2.7 3.8 3.8 2.4 3.5 3 .3 4.8 1.6 8.4v2.6" fill="none" stroke="#000" stroke-width=".51"/>
<!-- layer: Title (ANSI) -->
<path d="M219.3 298.4l-.4 2.6M221.5 292.2l4.2-3-2.8 4.4zM225.7 289.2l-3.5 3.7-1.7 2.4-.9 1.9M236.7 289.2l4.2 3-1.5 1.4zM236.7 289.2l3.5 3.7 1.7 2.4 .8 1.9M243.1 298.4l.4 2.6M218.9 302.3l.5 2.4M219.8 305.9a12.3 12.3 0 0 0 7 7M228 313.2l2.6 .4M234.3 313.2l-2.5 .4M242.6 305.9a11.9 11.9 0 0 1-7 7M243.4 302.3l-.4 2.4" fill="none" stroke="#000" stroke-width=".51"/>
<path d="M225.7 289.2l-2.8 4.4zM221.5 292.2l4.2-3-2.8 4.4zM236.7 289.2l4.2 3zM236.7 289.2l4.2 3-1.5 1.4z" fill="#000" stroke="#000" stroke-width=".51"/>
<!-- layer: Border (ANSI) -->
<g fill="none" stroke="#000" stroke-width=".7">
<path d="M19 12.7h520.8v406.4h-520.8zM139.7 8.6v4.1M279.4 6.3v6.4l-2.2-3.8h4.4l-2.2 3.8M419.1 8.6v4.1M15 107.9h4M539.8 107.9h4M12.7 215.9h6.3l-3.8-2.2v4.4l3.8-2.2M539.8 215.9l3.8 2.2v-4.4l-3.8 2.2h6.3M15 323.8h4M539.8 323.8h4M139.7 419.1v4.1M279.4 419.1l2.2 3.8h-4.4l2.2-3.8v6.3"/>
<path d="M419.1 419.1v4.1"/>
</g>
<!-- layer: Section Line (ANSI) -->
<path d="M228.2 296.2l4 10.9M230.6 302.7h111M141.9 364.5l2.3 6.3M144.8 372.4l1.2 3.2M146.6 377.2l2.2 6.3" fill="none" stroke="#000" stroke-width=".4"/>
<!-- layer: Hatch (ANSI) -->
<g fill="none" stroke="#000" stroke-width=".4">
<path d="M387.3 355.6v63.5M412.7 355.6v63.5M342.9 365.1h69.8M342.9 374.6h69.8M412.7 371.3h127.1M342.9 384.2h69.8M342.9 393.7h69.8M342.9 412.7h196.9M342.9 403.2h69.8M412.7 400h127.1M425.4 400v12.7M441.2 412.7v6.4"/>
<path d="M450.8 400v12.7M488.9 412.7v6.4M527 400v12.7"/>
</g>
<path d="M342.9 355.6h196.9v63.5h-196.9z" fill="none" stroke="#000" stroke-width=".51"/>
<!-- layer: Center Mark (ANSI) -->
<g fill="none" stroke="#000" stroke-width=".4">
<path d="M328 27.7h13.6M331.7 27.7l2.4-.5v1zM331.7 24.5v33.7M339.2 27.2l2.4 .5-2.4 .5zM341.6 24.5v33.7M343.2 59.8h29.6M369.1 57.2h1l-.5 2.6zM369.6 54.9v4.9M343.2 65.2h29.6M369.6 65.2l.5 2.4h-1zM369.6 65.2v4.9M177.7 119.1v28.1"/>
<path d="M341.6 119.1v28.2M177.7 122.3l2.4-.5v1zM177.7 122.3h75.9M265.7 122.3h75.9M339.2 121.8l2.4 .5-2.4 .5zM130.5 148.8h45.6M133.7 148.8l.5 2.5h-1zM133.7 148.8v26.2M152.4 151.3h23.7M155.6 151.3l.5 2.4h-1zM155.6 151.3v23.7M133.7 179.8v26.1"/>
<path d="M155.6 179.8v23.7M130.5 205.9h45.6M133.2 203.5h1l-.5 2.4zM152.4 203.5h23.7M155.1 201h1l-.5 2.5zM177.7 232.3l2.4-.4v1zM177.7 229.2v27M177.7 232.3h26.4M216.1 232.3h31.5M245.2 231.9l2.4 .4-2.4 .6zM247.6 229.2v27M54.9 249.3l15.7 9.1"/>
<path d="M56.5 253.1a46.4 46.4 0 0 0-.1 41.8M57.7 250.9l-.8 2.5-.9-.5zM57.7 250.9l-1.2 2.2M157.5 245.6h88.6M157.5 257.7h76.3M160.1 255.3h1.1l-.5 2.4zM160.7 245.6l.5 2.4h-1.1zM160.7 245.6v3.7M160.7 254v3.7M263.2 250h98.8M343.2 248h32.3M343.2 245.6h47.6"/>
<path d="M358.8 250l.5 2.5h-1zM358.8 250v21.7M372.4 248l.5 2.5h-1zM372.4 248v23.7M387.7 245.6l.5 2.4h-1zM387.7 245.6v26.1M358.8 276.5v21.8M372.4 276.5v23.7M387.7 276.5v26.2M59.1 299.7a46.4 46.4 0 0 0 38.7 20.8M263.2 298.3h98.8M358.3 295.7h1l-.5 2.6z"/>
<path d="M371.9 297.7h1l-.5 2.5zM95.3 319.9l2.5 .6-2.5 .4zM97.8 307.5v16.2M171.5 307.8h6.2M175.2 307.3l2.5 .5-2.5 .4zM177.7 304.3v27.7M181.5 307.8l2.5-.5v.9zM181.5 307.8h5.1M228 319.6l2.6 .5-2.6 .5zM230.6 304.3v19M233.4 301.8v30.2M261.6 301.8v30.2"/>
<path d="M341.6 304.3v27.7M343.2 300.2h32.3M343.2 302.7h47.6M387.2 300.2h1l-.5 2.5zM131.2 335.1l10.2 27.9M132.3 338.1l2.2-1.3 .3 1zM136.3 336.8l-4 1.3M149.8 334.1l2.5 .5-2.5 .6zM152.3 334.6l-4.3 .1M152.3 331.4v17.4M177.7 320.1l2.4-.5v1zM177.7 328.9l2.4-.5v1z"/>
<path d="M177.7 320.1h19.3M177.7 328.9h21.8M209 320.1h21.6M211.5 328.9h21.9M230.8 328.4l2.6 .5-2.6 .5zM261.6 328.9l2.6-.5v1zM261.6 328.9h34.1M307.7 328.9h33.9M339.2 328.4l2.4 .5-2.4 .5zM140.3 379l-11.8 25.4M160.3 378.3l17.6 8.2M166.7 396.3a34 34 0 0 1-36.9 5.3"/>
<path d="M175 385.1l-.7 2.4-.9-.4zM175 385.1l-3.9 6.4M129.8 401.6l2.5 .5-.3 .9z"/>
</g>
<g fill="#000" stroke="#000" stroke-width=".4">
<path d="M331.7 27.7l2.4-.5zM331.7 27.7l2.4-.5v1zM339.2 28.2l2.4-.5zM339.2 27.2l2.4 .5-2.4 .5zM369.1 57.2l.5 2.6zM369.1 57.2h1l-.5 2.6zM369.6 65.2l.5 2.4zM369.6 65.2l.5 2.4h-1zM177.7 122.3l2.4-.5zM177.7 122.3l2.4-.5v1zM339.2 122.8l2.4-.5zM339.2 121.8l2.4 .5-2.4 .5z"/>
<path d="M133.7 148.8l.5 2.5zM133.7 148.8l.5 2.5h-1zM155.6 151.3l.5 2.4zM155.6 151.3l.5 2.4h-1zM133.2 203.5l.5 2.4zM133.2 203.5h1l-.5 2.4zM155.1 201l.5 2.5zM155.1 201h1l-.5 2.5zM177.7 232.3l2.4-.4zM177.7 232.3l2.4-.4v1zM245.2 232.9l2.4-.6zM245.2 231.9l2.4 .4-2.4 .6z"/>
<path d="M57.7 250.9l-.8 2.5zM57.7 250.9l-.8 2.5-.9-.5zM160.1 255.3l.6 2.4zM160.1 255.3h1.1l-.5 2.4zM160.7 245.6l.5 2.4zM160.7 245.6l.5 2.4h-1.1zM358.8 250l.5 2.5zM358.8 250l.5 2.5h-1zM372.4 248l.5 2.5zM372.4 248l.5 2.5h-1zM387.7 245.6l.5 2.4zM387.7 245.6l.5 2.4h-1z"/>
<path d="M358.3 295.7l.5 2.6zM358.3 295.7h1l-.5 2.6zM371.9 297.7l.5 2.5zM371.9 297.7h1l-.5 2.5zM175.2 308.2l2.5-.4zM175.2 307.3l2.5 .5-2.5 .4zM177.7 320.1l2.4-.5zM177.7 320.1l2.4-.5v1zM181.5 307.8l2.5-.5zM181.5 307.8l2.5-.5v.9zM387.2 300.2l.5 2.5zM387.2 300.2h1l-.5 2.5z"/>
<path d="M95.3 320.9l2.5-.4zM95.3 319.9l2.5 .6-2.5 .4zM132.3 338.1l2.2-1.3zM132.3 338.1l2.2-1.3 .3 1zM149.8 335.2l2.5-.6zM149.8 334.1l2.5 .5-2.5 .6zM177.7 328.9l2.4-.5zM177.7 328.9l2.4-.5v1zM228 320.6l2.6-.5zM228 319.6l2.6 .5-2.6 .5zM230.8 329.4l2.6-.5zM230.8 328.4l2.6 .5-2.6 .5z"/>
<path d="M261.6 328.9l2.6-.5zM261.6 328.9l2.6-.5v1zM339.2 329.4l2.4-.5zM339.2 328.4l2.4 .5-2.4 .5zM175 385.1l-.7 2.4zM175 385.1l-.7 2.4-.9-.4zM129.8 401.6l2.5 .5zM129.8 401.6l2.5 .5-.3 .9z"/>
</g>
<!-- layer: Hidden Narrow (ANSI) -->
<g fill="none" stroke="#000" stroke-width=".4">
<path d="M270 135h-3l-11.8 44M350.1 159.3h-3l-9.3 16.2M255.2 179l-.1 2.5-1-.2zM255.2 179l-1.3 4.8M256.1 175.7l-.9 3.3M257.4 177.5a1.68 1.68 0 0 1-2.7 1.2M338.6 173l.8 .5-1.6 2zM326.1 230.5h3l7.2 41.4M335.3 269.6l1.1-.2-.1 2.5zM168.2 284.2h3.1l10 17M179.6 299.3l.9-.5 .8 2.4zM184.5 350h-2.6l-35.3 27.2"/>
<path d="M148.2 375.3l.6 .7-2.2 1.2z"/>
</g>
<path d="M338.6 173l-.8 2.5zM338.6 173l.8 .5-1.6 2zM255.2 179l-.1 2.5zM255.2 179l-.1 2.5-1-.2zM335.3 269.6l1 2.3zM335.3 269.6l1.1-.2-.1 2.5zM179.6 299.3l1.7 1.9zM179.6 299.3l.9-.5 .8 2.4zM148.2 375.3l-1.6 1.9zM148.2 375.3l.6 .7-2.2 1.2z" fill="#000" stroke="#000" stroke-width=".4"/>
<!-- layer: Centerline (ANSI) -->
<path d="M97.8 242.4v25.5M66 274.1h25.6M94.6 274.1h6.4zM97.8 271v6.3M104 274.1h25.5M97.8 280.3v25.6" fill="none" stroke="#000" stroke-width=".4"/>
<!-- layer: Dimension (ANSI) -->
<g fill="none" stroke="#000" stroke-width=".4">
<path d="M168.1 62.4h12.2M183.4 62.4h3.9M190.4 62.4h12.2M205.5 62.4h4M212.5 62.4h12.3M227.8 62.4h4M234.8 62.4h22.2M260 62.4h4M267 62.4h10.1M280 62.4h4M287 62.4h10.1M300 62.4h4"/>
<path d="M307 62.4h10.1M320 62.4h4M327 62.4h14.4M344.4 62.4h4M351.4 62.4h4.5M174.5 177.4h13.7M191.2 177.4h4M198.2 177.4h10.6M211.8 177.4h4M218.8 177.4h10.5M232.3 177.4h4M239.3 177.4h10.6"/>
<path d="M252.9 177.4h4M259.8 177.4h10.6M273.4 177.4h4M280.4 177.4h10.6M293.9 177.4h4M300.9 177.4h10.6M314.5 177.4h4M321.5 177.4h13.7M338.2 177.4h4M345.2 177.4h3.2M72 259.2l6 3.4M123.6 259.2l-5.9 3.4"/>
<path d="M172.6 274.1h10.3M185.9 274.1h4M192.9 274.1h10.4M206.2 274.1h4M213.2 274.1h10.4M226.6 274.1h4M233.6 274.1h21M257.6 274.1h4M264.5 274.1h10.7M278.2 274.1h4M285.2 274.1h10.6M298.8 274.1h4"/>
<path d="M305.8 274.1h10.6M319.4 274.1h4M326.4 274.1h21.3M97.8 297v6.9M181.5 297.1v12.9"/>
</g>
<text font-size="8.4" x="427.5" y="387.1">Housing</text>
<g font-size="6.9">
<text x="27.9" y="28.4">Note:</text>
<text x="27.9" y="36.6">Dimension: inch</text>
<text x="27.9" y="44.9">Material: Aluminium</text>
<text x="27.9" y="53.1">Quantity: 1</text>
<text x="27.9" y="64.6">Tolerance: ±0.002 except where indicated</text>
<text x="27.9" y="74.9">Charge Number: 20124.1.1041177</text>
<text x="27.9" y="83.2">Contact: Sungwook Yang (412-980-4375,</text>
<text x="27.9" y="91.4">swyang@cmu.edu)</text>
</g>
<g font-size="6.4">
<text x="552.4" y="129.8" transform="rotate(90 552.4 129.8)">PRODUCED BY AN AUTODESK EDUCATIONAL PRODUCT</text>
<text x="6.3" y="302" transform="rotate(-90 6.3 302)">PRODUCED BY AN AUTODESK EDUCATIONAL PRODUCT</text>
</g>
<g font-size="6.3">
<text x="193.3" y="6.3">PRODUCED BY AN AUTODESK EDUCATIONAL PRODUCT</text>
<text x="229.2" y="291.3">A</text>
<text x="82.7" y="368.6">DETAIL A</text>
<text x="81.5" y="376.2">SCALE 4: 1</text>
<text x="417.2" y="410.6">C</text>
<text x="451.6" y="411.1">Micron_New_Rev_Base3</text>
<text x="193.3" y="431.8">PRODUCED BY AN AUTODESK EDUCATIONAL PRODUCT</text>
</g>
<g font-size="4.4">
<text x="343.7" y="363.5">sungwook</text>
<text x="388.1" y="363.7">2/28/2012</text>
<text x="388.1" y="373.2">6/8/2012</text>
</g>
<g font-size="4.2">
<text x="68.7" y="11.7">4</text>
<text x="208.4" y="11.7">3</text>
<text x="348.1" y="11.7">2</text>
<text x="487.8" y="11.7">1</text>
<text x="319.1" y="29.2">.197</text>
<text x="365.6" y="54">.106</text>
<text x="15.1" y="55.5">D</text>
<text x="540.9" y="55.5">D</text>
<text x="254.4" y="123.8">3.228</text>
<text x="270.8" y="136.5">2-56 UNC - 2B</text>
<text x="15.2" y="163.4">C</text>
<text x="541" y="163.4">C</text>
<text x="128.5" y="178.9">1.125</text>
<text x="150.4" y="178.9">1.028</text>
<text x="204.9" y="233.9">1.378</text>
<text x="156.6" y="253.2">.241</text>
<text x="15.3" y="271.4">B</text>
<text x="354.8" y="275.7">.950</text>
<text x="367.2" y="275.7">1.028</text>
<text x="382.5" y="275.7">1.125</text>
<text x="541.1" y="271.4">B</text>
<text x="51.4" y="298.8">120.0°</text>
<text x="162.6" y="309.3">.076</text>
<text x="197.8" y="321.6">1.041</text>
<text x="200.3" y="330.4">1.096</text>
<text x="296.4" y="330.4">1.575</text>
<text x="137.1" y="337">20.0°</text>
<text x="185.2" y="351.5">Ø.062 WALL THRU</text>
<text x="15.2" y="379.3">A</text>
<text x="541" y="379.3">A</text>
<text x="164.1" y="395.4">90.0°</text>
<text x="441.8" y="417.6">2:1</text>
<text x="501.3" y="418.3">4</text>
<text x="511.8" y="418.3">6</text>
<text x="68.7" y="423.2">4</text>
<text x="208.4" y="423.2">3</text>
<text x="348.1" y="423.2">2</text>
<text x="487.8" y="423.2">1</text>
</g>
<g font-size="4">
<text x="270.8" y="141.9">↧.089</text>
<text x="350.8" y="160.8">⌀.087 ↧ .050</text>
<text x="350.8" y="166.2">⌵ ⌀ .165 X 82.0°</text>
<text x="299.4" y="232">⌀.087 ↧ .050</text>
<text x="289.3" y="237.4">⌵ ⌀ .165 X 82.0°</text>
<text x="141.6" y="285.8">⌀.070 ↧ .050</text>
<text x="131.5" y="291.1">⌵ ⌀ .119 X 82.0°</text>
<text x="185.2" y="358.5">⌵.144 x 90° 3X</text>
</g>
<g font-size="3.5">
<text x="343.7" y="358.9">DRAWN</text>
<text x="343.7" y="368.5">CHECKED</text>
<text x="413.5" y="374.6">TITLE</text>
<text x="343.7" y="378">QA</text>
<text x="343.7" y="387.5">MFG</text>
<text x="343.7" y="397.1">APPROVED</text>
<text x="415.5" y="403.4">SIZE</text>
<text x="451.6" y="403.4">DWG NO</text>
<text x="530.3" y="403.4">REV</text>
<text x="413.5" y="416.1">SCALE</text>
<text x="489.7" y="418.3">SHEET</text>
<text x="506.2" y="418.3">OF</text>
</g>
</svg>
